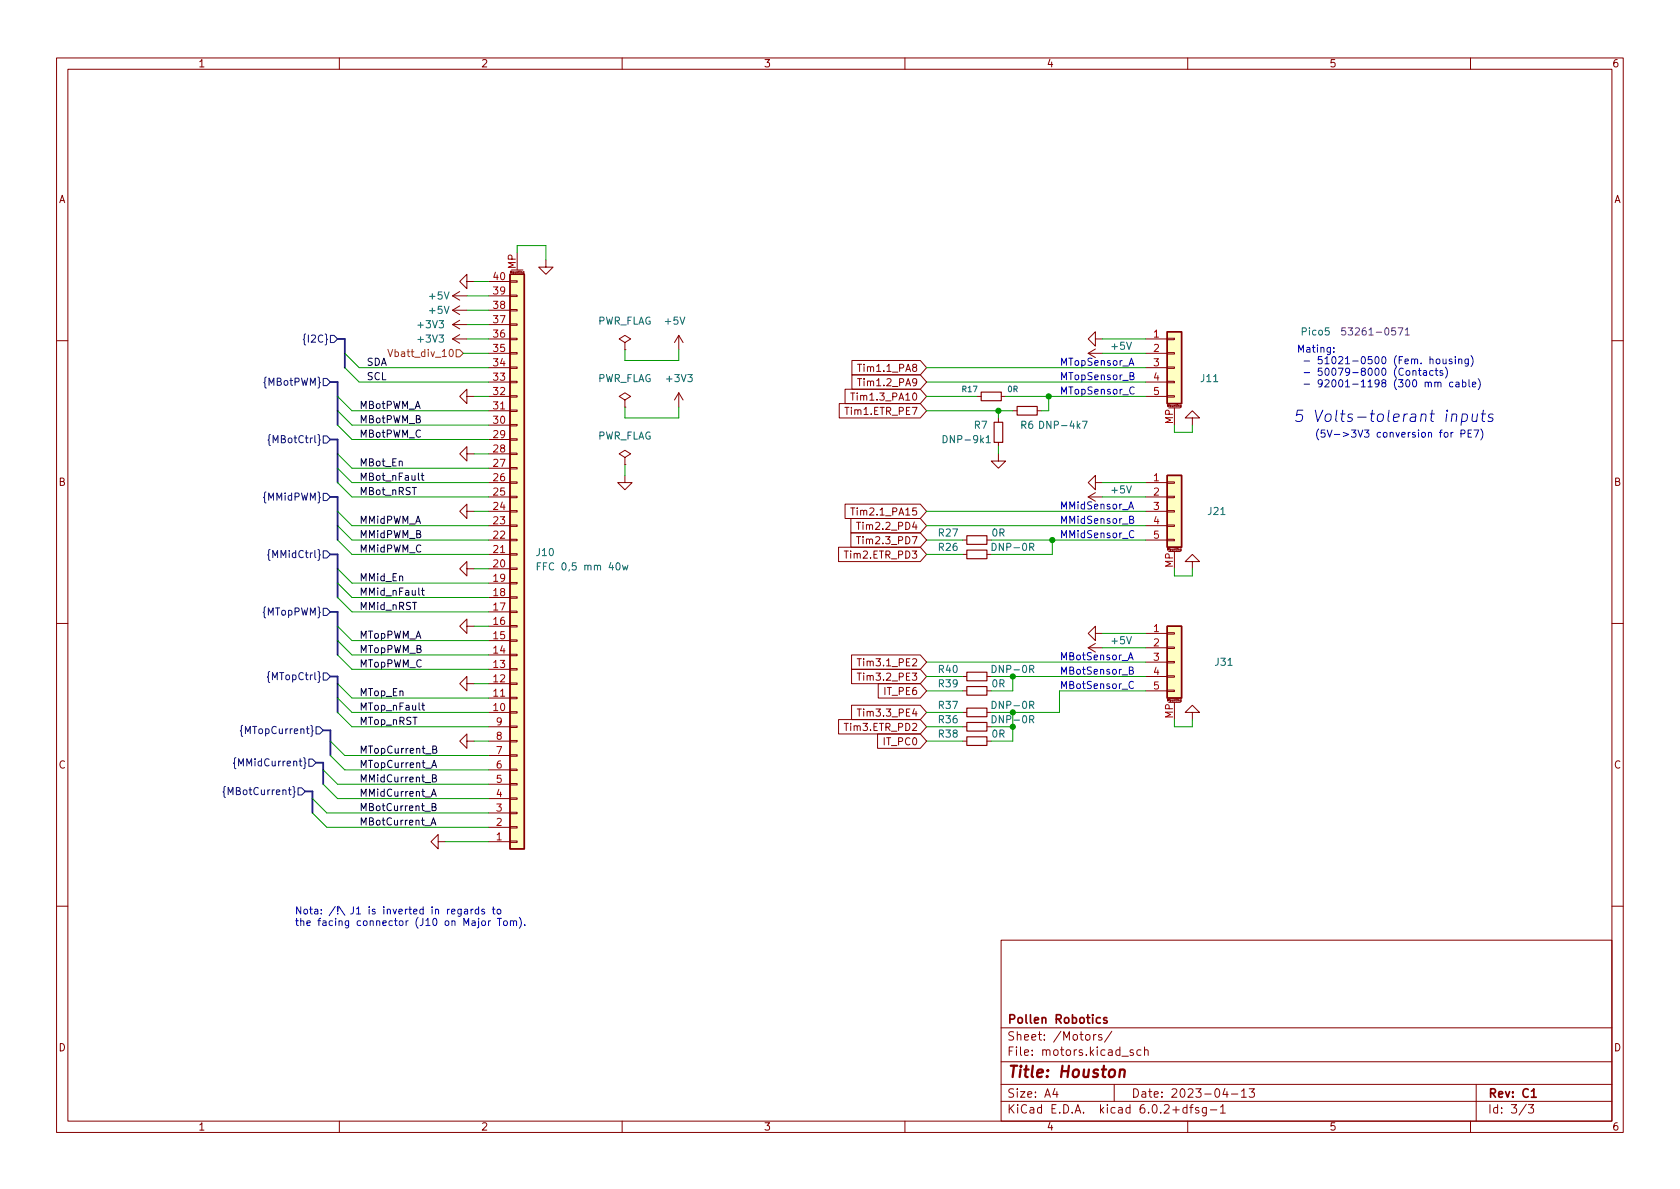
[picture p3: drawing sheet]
<svg xmlns="http://www.w3.org/2000/svg" width="297mm" height="210mm" viewBox="0 0 297 210" stroke-linecap="round" stroke-linejoin="round" font-family="sans-serif">
<g fill="none" stroke="#840000" stroke-width=".18">
<path d="M10 10.2h277v190.1h-277zM12 12.2h273v186.1h-273zM60 10.2v2M110 10.2v2M160 10.2v2M210 10.2v2M260 10.2v2M80 57.4l1.3 .8M80 57.4h2.5M80 54.9l1.3 .7M80 54.9h2.5M80 52.3l1.3 .8"/>
<path d="M80 52.3h2.5M80 59.9l1.3 .8M80 59.9h2.5M81.3 56.6l-1.3 .8M81.3 54.1l-1.3 .8M81.3 51.6l-1.3 .7M81.3 59.2l-1.3 .7M82.5 49.8v-1.3l-1.2 1.3 1.2 1.2v-1.2h1.3M86.4 57.4h3.8M86.4 54.9h3.8M86.4 52.3h3.8M86.4 59.9h3.8"/>
<path d="M86.4 49.8h3.8M90.2 49.7h1.2v.2h-1.2zM90.2 52.2h1.2v.2h-1.2zM90.2 54.7h1.2v.3h-1.2zM90.2 57.3h1.2v.2h-1.2zM90.2 59.8h1.2v.3h-1.2zM90.4 47.7h2.1M91.4 44.7v3M92.6 48.3h-.1v-.2l.1-.1v.4h-.1M96.5 46v1.2h1.3l-1.3 1.3-1.3-1.3h1.3M120 59.3v2.5M120 59.3l-.7 1.3"/>
<path d="M120 59.3l.8 1.3M193.7 59.9v1.3l-1.3-1.3 1.3-1.2v1.2h1.2M202.6 59.9h3.8M206.4 59.8h1.2v.3h-1.2zM10 60.2h2M82.5 70.1v-1.3l-1.2 1.3 1.2 1.3v-1.3h1.3M86.4 70.1h3.8M86.4 72.6h3.8M86.4 77.7h3.8M86.4 75.2h3.8M86.4 67.6h3.8M86.4 65h3.8"/>
<path d="M86.4 62.5h3.8M90.2 62.4h1.2v.2h-1.2zM90.2 64.9h1.2v.2h-1.2zM90.2 67.4h1.2v.3h-1.2zM90.2 70h1.2v.2h-1.2zM90.2 72.5h1.2v.3h-1.2zM90.2 75.1h1.2v.2h-1.2zM90.2 77.6h1.2v.2h-1.2zM110.5 60.6l1-.7-1-.6-1 .6 1 .7v1.2M110.5 61.8h.1M110.5 70.7l1-.6-1-.6-1 .6 1 .6v1.3M110.5 72h.1"/>
<path d="M120 69.5l-.7 1.2M120 69.5v2.5M120 69.5l.8 1.2M148.4 71.4h14.3l1.1 1.2-1.1 1.3h-14.3zM149.4 68.8h13.3l1.1 1.3-1.1 1.3h-13.3zM150.4 69.5h.7M150.6 63.7h12.1l1.1 1.3-1.1 1.3h-12.1zM150.6 66.3h12.1l1.1 1.3-1.1 1.2h-12.1zM150.8 69.5v1.3M151.6 64.4h.7M151.6 67h.7M172.7 70.1h.8"/>
<path d="M176.5 73.9v.8M176.5 78.2v.8M177 70.1h.8M179.1 72.6h.7M183.4 72.6h.7M192.4 62.5h2.5M192.4 62.5l1.3 .7M193.7 61.7l-1.3 .8M202.6 70.1h3.8M202.6 67.6h3.8M202.6 65h3.8M202.6 62.5h3.8"/>
<path d="M206.4 70h1.2v.2h-1.2zM206.4 67.4h1.2v.3h-1.2zM206.4 64.9h1.2v.2h-1.2zM206.4 62.4h1.2v.2h-1.2zM206.6 72.1h2.1M207.6 72.1v3.1M208.8 71.7v.3h-.1M208.8 71.7h-.1v.2h.1M210.8 73.9h-1.3l1.3-1.3 1.3 1.3h-1.3v1.3M285 60.2h2M82.5 80.3v-1.3l-1.2 1.3 1.2 1.2v-1.2h1.3M82.5 90.4v-1.3l-1.2 1.3 1.2 1.3v-1.3h1.3"/>
<path d="M86.4 87.9h3.8M86.4 98h3.8M86.4 95.5h3.8M86.4 93h3.8M86.4 90.4h3.8M86.4 85.3h3.8M86.4 82.8h3.8M86.4 80.3h3.8M90.2 80.1h1.2v.3h-1.2zM90.2 82.7h1.2v.2h-1.2zM90.2 85.2h1.2v.3h-1.2zM90.2 87.8h1.2v.2h-1.2z"/>
<path d="M90.2 90.3h1.2v.2h-1.2zM90.2 92.8h1.2v.3h-1.2zM90.2 95.4h1.2v.2h-1.2zM90.2 97.9h1.2v.3h-1.2zM110.5 84.1v1.2h1.3l-1.3 1.3-1.3-1.3h1.3M110.5 80.9l1-.6-1-.7-1 .7 1 .6v1.3M110.5 82.2h.1M148.3 96.8h14.4l1.1 1.2-1.1 1.3h-14.4zM149.4 89.1h13.3l1.1 1.3-1.1 1.3h-13.3zM150.4 89.8h.7M150.4 94.2h12.3l1.1 1.3-1.1 1.3h-12.3zM150.4 91.7h12.3l1.1 1.3-1.1 1.2h-12.3z"/>
<path d="M150.8 89.8v1.3M151.4 94.9h.8M151.4 92.4h.8M170.2 98h.7M170.2 95.5h.7M174.5 98h.8M174.5 95.5h.8M176.5 80.3v1.2h1.3l-1.3 1.3-1.2-1.3h1.2M192.4 87.9h2.5M192.4 87.9l1.3 .7M193.7 85.3v1.3l-1.3-1.3 1.3-1.2v1.2h1.2M193.7 87.1l-1.3 .8"/>
<path d="M202.6 87.9h3.8M202.6 95.5h3.8M202.6 93h3.8M202.6 90.4h3.8M202.6 85.3h3.8M206.4 95.4h1.2v.2h-1.2zM206.4 92.8h1.2v.3h-1.2zM206.4 90.3h1.2v.2h-1.2zM206.4 87.8h1.2v.2h-1.2zM206.4 85.2h1.2v.3h-1.2zM206.6 97.5h2.1M207.6 97.5v3.1"/>
<path d="M208.8 97.3h-.1v-.2h.1v.3h-.1M210.8 99.3h-1.3l1.3-1.3 1.3 1.3h-1.3v1.3M10 110.2h2M82.5 100.6v-1.3l-1.2 1.3 1.2 1.2v-1.2h1.3M82.5 110.7v-1.2l-1.2 1.2 1.2 1.3v-1.3h1.3M86.4 118.4h3.8M86.4 115.8h3.8M86.4 113.3h3.8M86.4 110.7h3.8M86.4 108.2h3.8M86.4 105.7h3.8M86.4 103.1h3.8"/>
<path d="M86.4 100.6h3.8M90.2 100.5h1.2v.2h-1.2zM90.2 103h1.2v.2h-1.2zM90.2 105.5h1.2v.3h-1.2zM90.2 108.1h1.2v.2h-1.2zM90.2 110.6h1.2v.3h-1.2zM90.2 113.2h1.2v.2h-1.2zM90.2 115.7h1.2v.2h-1.2zM90.2 118.2h1.2v.3h-1.2zM150.6 115.8h12.1l1.1 1.3-1.1 1.3h-12.1zM150.6 118.4h12.1l1.1 1.2-1.1 1.3h-12.1zM151.6 116.5h.7"/>
<path d="M151.6 119h.7M170.2 119.6h.7M174.5 119.6h.8M192.4 114.5h2.5M192.4 114.5l1.3 .8M193.7 112v1.3l-1.3-1.3 1.3-1.3v1.3h1.2M193.7 113.8l-1.3 .7M202.6 119.6h3.8M202.6 112h3.8M202.6 114.5h3.8M202.6 117.1h3.8M206.4 119.5h1.2v.3h-1.2z"/>
<path d="M206.4 117h1.2v.2h-1.2zM206.4 114.4h1.2v.3h-1.2zM206.4 111.9h1.2v.2h-1.2zM285 110.2h2M82.5 131.1v-1.3l-1.2 1.3 1.2 1.2v-1.2h1.3M82.5 120.9v-1.3l-1.2 1.3 1.2 1.3v-1.3h1.3M86.4 126h3.8M86.4 131.1h3.8M86.4 123.4h3.8M86.4 120.9h3.8M86.4 138.7h3.8M86.4 136.1h3.8"/>
<path d="M86.4 133.6h3.8M86.4 128.5h3.8M90.2 120.8h1.2v.2h-1.2zM90.2 123.3h1.2v.3h-1.2zM90.2 125.9h1.2v.2h-1.2zM90.2 128.4h1.2v.2h-1.2zM90.2 130.9h1.2v.3h-1.2zM90.2 133.5h1.2v.2h-1.2zM90.2 136h1.2v.3h-1.2zM90.2 138.6h1.2v.2h-1.2zM148.3 127.2h14.4l1.1 1.3-1.1 1.3h-14.4zM150.6 124.7h12.1l1.1 1.3-1.1 1.2h-12.1z"/>
<path d="M151.6 125.4h.7M155.2 129.8h7.5l1.1 1.3-1.1 1.2h-7.5zM155.3 120.9h7.4l1.1 1.3-1.1 1.2h-7.4zM170.2 126h.7M170.2 122.2h.7M170.2 131.1h.7M170.2 128.5h.7M174.5 126h.8M174.5 122.2h.8M174.5 131.1h.8M174.5 128.5h.8M202.6 122.2h3.8"/>
<path d="M206.4 122h1.2v.3h-1.2zM206.6 124.2h2.1M207.6 124.2v3M208.8 123.7v.3l-.1 .1M208.8 123.8h-.1v.2h.1M210.8 126h-1.3l1.3-1.3 1.3 1.3h-1.3v1.2M77.5 148.8v-1.2l-1.3 1.2 1.3 1.3v-1.3h1.2M86.4 148.8h3.8M86.4 146.3h3.8M86.4 143.8h3.8M86.4 141.2h3.8M90.2 141.1h1.2v.2h-1.2z"/>
<path d="M90.2 143.6h1.2v.3h-1.2zM90.2 146.2h1.2v.2h-1.2zM90.2 148.7h1.2v.3h-1.2zM10 160.2h2M177 166.3h108v32h-108zM285 160.2h2M60 198.3v2M110 198.3v2M160 198.3v2M177 194.8h108M177 191.8h108M177 187.8h108"/>
<path d="M177 181.8h108M186.5 192.5l-.4 1h1M186.9 193v1M193.4 182.9v1M193.8 182.9l-.3 .1-.1 .2M194.8 183l-.4-.1-.2 .2 .1 .3 .5 .1v.4h-.6M196.6 182.4l-1.3 1.9M197 191.8v3M198.4 186.8h1.1M200.4 185.7l-.4-.1-.2 .2 .1 .3 .5 .1v.4h-.6M201.7 185.7l-.4-.1-.3 .3v.4l.1 .3h.6M202.4 185.8l.2-.2 .3 .1 .1 .9"/>
<path d="M202.4 185.1v1.5M209.9 195.9l-.5-.1-.3 .3v.4l.2 .3h.6M209.9 195.3v1.5M210 198.3v2M210.4 195.8h.5M210.9 195.3l-.3 .2v1.3M211.9 195.9l-.3-.1-.2 .2v.3l.5 .1v.4h-.5M213.3 195.8v1.2l-.3 .3h-.4M213.3 195.9l-.4-.1-.3 .3v.4l.1 .3h.6M214 196.3h1.1M215.8 195.8l.4-.5v1.5M215.8 196.8h.8"/>
<path d="M216.6 192.5l-.4 1h.9M216.9 193v1M217.7 193.5h1.2M219.5 193l.4-.5v1.5M219.5 194h.9M220.9 192.5h.9l-.5 .6 .4 .1v.7l-.2 .1h-.4l-.2-.1M260 198.3v2M261 191.8v6.5M269.9 195.3l-1.3 1.9M270.2 195.3h1l-.6 .6 .5 .1v.7l-.2 .1h-.5l-.2-.1"/>
</g>
<path d="M194.6 180l-.5-.1-.3 .3v.4l.2 .3h.6M195.7 180l-.4-.1-.2 .2 .1 .3 .5 .1v.4h-.6M270.8 193l.4-.5v1.5M270.8 194h.8" fill="none" stroke="#840000" stroke-width=".3"/>
<path d="M198 189.3a.49 .49 0 0 1 .9 .1l-.1 1.1M198.1 189.1l-.2 1.4" fill="none" stroke="#840000" stroke-width=".4"/>
<path d="M173.5 69.3h3.5v1.6h-3.5zM175.8 74.7h1.5v3.5h-1.5zM179.8 71.9h3.6v1.5h-3.6zM170.9 97.3h3.6v1.5h-3.6zM170.9 94.7h3.6v1.6h-3.6zM170.9 118.9h3.6v1.5h-3.6zM170.9 125.2h3.6v1.5h-3.6zM170.9 130.3h3.6v1.5h-3.6zM170.9 127.8h3.6v1.5h-3.6zM170.9 121.4h3.6v1.5h-3.6z" fill="none" stroke="#840000" stroke-width=".2"/>
<g fill="#ffffc2" stroke="#ffffc2" stroke-width=".18">
<path d="M206.4 110.7h2.5v12.7h-2.5z"/>
<path d="M90.2 48.5h2.5v101.6h-2.5z"/>
<path d="M206.4 58.7h2.5v12.7h-2.5z"/>
<path d="M206.4 84.1h2.5v12.7h-2.5z"/>
</g>
<path d="M90.2 48.5h2.5v101.6h-2.5zM206.4 58.7h2.5v12.7h-2.5zM206.4 84.1h2.5v12.7h-2.5zM206.4 110.7h2.5v12.7h-2.5z" fill="none" stroke="#840000" stroke-width=".25"/>
<path d="M166.8 77a.64 .64 0 0 1 .7 .7 .64 .64 0 0 1-.7 .6zM174.4 77.4l.3-.4v1.3M174.4 78.3h.7M183.8 74.5a.64 .64 0 0 1 .7 .6 .64 .64 0 0 1-.7 .7zM191.4 74.5h.8l-.5 1.3M95.6 99.5h-.6v1.3M110.1 100l.2 .8 .2-.6 .3 .6 .2-.8M95 100.1h.4" fill="none" stroke="#006464" stroke-width=".18"/>
<path d="M237.9 58h-.6l-.1 .6 .2-.1h.4l.1 .2v.4l-.2 .1-.5-.1M248.5 58.3l.3-.3v1.2M248.5 59.2h.7" fill="none" stroke="#840084" stroke-width=".18"/>
<g fill="none" stroke="#000084" stroke-width=".18">
<path d="M58.4 59.3h.7l.6 .6-.6 .7h-.7zM47.8 76.8l-.2 .2v.6l-.2 .2 .2 .2v.6l.2 .2M57.1 77.1h.7l.6 .6-.6 .7h-.7zM57.1 66.9h.7l.6 .7-.6 .6h-.7zM47.8 97.2l-.3 .1v.6l-.2 .2 .2 .2v.6l.3 .2M57.1 87.2h.7l.6 .7-.6 .6h-.7zM57.1 97.4h.7l.6 .6-.6 .7h-.7zM47.7 118.8l-.3 .1v.6l-.1 .2 .1 .2v.6l.3 .2M57.1 107.6h.7l.6 .6-.6 .6h-.7zM57.1 119h.7l.6 .6-.6 .7h-.7zM39.9 139.1l-.3 .2v.6l-.2 .1 .2 .2v.6l.3 .2M41.7 134l-.2 .2v.6l-.2 .2 .2 .1v.6l.2 .2"/>
<path d="M42.9 128.3l-.2 .2v.6l-.2 .1 .2 .2v.6l.2 .2M51.8 139.1l.2 .2v.6l.2 .1-.2 .2v.6l-.2 .2M52.7 139.3h.6l.7 .6-.7 .7h-.6zM53.7 134l.2 .2v.6l.2 .2-.2 .1v.6l-.2 .2M54.6 134.2h.6l.7 .7-.7 .6h-.6zM54.9 128.3l.3 .2v.6l.2 .1-.2 .2v.6l-.3 .2M55.9 128.5h.6l.6 .7-.6 .6h-.6z"/>
</g>
<path d="M68.6 61.8l.4 1.3 .4-1.3M80.6 61.8h.7l.6 .7-.6 .6h-.7z" fill="none" stroke="#725600" stroke-width=".18"/>
<g fill="none" stroke="#0f0f0f" stroke-width=".18">
<path d="M74 83.7v1l.2 .2M74.5 84.1h.4M74.6 83.7v1l.3 .2M74.5 104.4h.5M74.7 104v1.1l.3 .1M74.6 124.7h.5M74.8 124.3v1.1l.3 .2M76.3 135.7l.5-1.2 .4 1.2M76.5 137.6l.5-.1 .1-.1v-.3l-.6-.1v1.3h.4l.2-.2 .1-.3-.3-.2M76.5 135.4h.6M76.5 132.5h.6l.1-.2-.1-.3-.6-.1v1.3h.5l.2-.1v-.3l-.3-.3M76.2 145.9l.4-1.3 .5 1.3"/>
<path d="M76.3 140.8l.4-1.3 .4 1.3M76.3 145.5h.6M76.4 142.7l.5-.1 .2-.2-.1-.2-.6-.1v1.2h.5l.2-.1v-.3l-.3-.2M76.4 140.4h.6"/>
</g>
<g fill="none" stroke="#0000c2" stroke-width=".18">
<path d="M199.6 64.6l.4-1.3 .5 1.3M199.7 64.2h.6M199.8 66.5l.5-.1 .2-.2-.1-.2-.6-.1v1.2h.5l.2-.1v-.3l-.3-.2M200.5 68.5a.6 .6 0 0 0-.8 .5 .6 .6 0 0 0 .6 .7l.2-.1M235.8 62.2v.1M235.8 61.5v.1M249.8 65.6l.2-.1 .3 .1 .1 .8M249.8 65.5v.9M250.8 65.5h.5M251 65.1v1.1l.3 .2M251.7 65.6h.5v.8M252.2 65.8l-.4 .1-.2 .2 .2 .3 .4-.1"/>
<path d="M252.8 63.6l.2-.1h.3l.1 .8M253.4 65.6l-.4-.1-.2 .3 .1 .5h.5M253.7 67.7l.2-.1h.3v.8M253.7 67.6v.8M253.7 65.5h.5M253.9 65.1v1.1l.3 .2M254 63.5h.3l.3 .2v.4l-.3 .2h-.3l-.1-.2zM254.2 67.8l.2-.2h.3l.1 .8M255.1 65.6l-.3-.1-.2 .2 .1 .2 .4 .1v.3h-.5M255.1 63.5l.1 .8h.3l.2-.1M255.6 64.9a1.46 1.46 0 0 1 0 2M255.7 63.5v.8"/>
<path d="M256.6 76.5v.8M256.7 63.5h-.3l-.2 .2 .1 .1 .4 .2v.3h-.5M256.7 73.4a.49 .49 0 0 1 .9 .1l-.2 1M256.8 73.2l-.2 1.3M256.9 67.6h-.4l-.2 .2 .1 .6h.5M256.9 76.5l-.3 .2M257.3 63.1v.1M257.3 63.5v.8M257.4 67.6h.5l.1 .8M257.9 63.6l.2-.1h.3l.1 .8M257.9 63.5v.8M258 67.9h-.4l-.2 .2 .2 .3h.4"/>
<path d="M258.3 76.7l.6-.1 .1-.1v-.3l-.7-.2v1.3M258.6 73.3l.2-.1 .5 .1 .2 .3-.1 .6a.66 .66 0 0 1-1 .2M258.6 73.2l-.3 2M258.6 67.6h.3l.3 .2-.1 .6h-.5M258.6 67.1v1.3M259.6 76.6h.4M259.6 63.5v1l-.2 .3-.3-.1M259.6 63.5h-.4l-.2 .2 .1 .6h.5M259.7 67.1v1.1l.2 .2M260.1 62.9a1.46 1.46 0 0 1 0 1.9M260.2 76h-.6v1.3h.6M260.3 68l.6-.1v-.3h-.4l-.2 .2 .1 .6h.5"/>
<path d="M260.4 73.2l-.1 1.2a.57 .57 0 0 0 .8-.1M260.6 76h.9l-.6 1.3M261.2 73.2l-.1 1.3M261.4 67a1.46 1.46 0 0 1 0 1.9M261.8 75.9a1.46 1.46 0 0 1 0 1.9M261.9 73.2h.8M262.3 72.5l-.2 1.7v.2l.4 .1M264 73.3a.49 .49 0 0 0-.8 .3l.1 .2 .6 .2 .1 .2-.2 .2-.2 .1-.5-.1M199.6 90l.4-1.3 .4 1.3M199.7 89.6h.6M199.7 91.9l.6-.1 .1-.2-.1-.2-.6-.1v1.2h.5l.2-.1 .1-.3-.3-.2M200.5 93.9a.6 .6 0 0 0-.9 .5 .6 .6 0 0 0 .6 .7l.3-.1"/>
<path d="M199.5 116.7l.4-1.3 .4 1.3M199.6 116.3h.6M199.7 118.6l.5-.1 .1-.2v-.2l-.6-.2v1.3h.5l.1-.1 .1-.3-.3-.2M200.4 120.6a.6 .6 0 0 0-.8 .4 .6 .6 0 0 0 .6 .8l.2-.2M79.8 161.2l.6-.1v-.3h-.4l-.2 .2 .1 .6h.5M81.5 160.8v1l-.2 .2h-.3M81.5 160.8h-.3l-.3 .2 .2 .6h.4M82.1 160.8h.5l.1 .8M82.7 161.1h-.4l-.2 .2 .2 .3h.4M83.3 160.8v.8M83.7 160.8l-.4 .2M84.6 160.8h-.3l-.3 .2 .1 .6h.5"/>
<path d="M84.6 160.4v1.2M85.3 162.9l.3-.1 .2 .3v.3l-.2 .3-.3-.1-.1-.2zM85.7 160.8h-.4l-.1 .2v.1l.5 .2v.3h-.5M86.4 162.8v.9M86.7 162.8l-.3 .3M87 160.8h.5M87.2 160.4v1l.3 .2M87.9 162.4h.8M88 160.8h.3l.3 .2v.4l-.3 .2h-.3l-.1-.2zM88.3 162.4v1.3M89.2 162.9l.3-.1 .2 .3v.3l-.2 .3-.3-.1-.2-.2zM90.2 162.9l.2-.1 .3 .1 .1 .8"/>
<path d="M90.2 162.8v.9M90.8 163l.2-.2 .3 .1v.8M91.8 162.2a1.46 1.46 0 0 1 0 2M92.8 163.5v.2"/>
</g>
<path d="M59.7 59.9h1.3v5.1M58.4 67.6h1.3v7.6M58.4 77.7h1.3v7.6M58.4 87.9h1.3v7.6M58.4 98h1.3v7.7M58.4 108.2h1.3v7.6M58.4 119.6h1.3v6.4M54 139.9h1.2v3.9M55.9 134.9h1.2v3.8M57.1 129.2h1.3v4.4" fill="none" stroke="#000084" stroke-width=".3"/>
<g fill="none" stroke="#009600" stroke-width=".18">
<path d="M82.5 59.9h3.9M82.5 54.9h3.9M82.5 52.3h3.9M82.5 57.4h3.9M83.8 49.8h2.6M91.4 44.7v-1.3h5.1v2.6M194.9 59.9h7.7M59.7 75.2l2.5 2.5h24.2M59.7 72.6l2.5 2.6h24.2M59.7 70.1l2.5 2.5h24.2M61 65l2.5 2.6h22.9M61 62.5l2.5 2.5h22.9"/>
<path d="M81.9 62.5h4.5M83.8 70.1h2.6M110.5 61.8v1.9h9.5v-1.9M110.5 72v1.9h9.5v-1.9M163.8 70.1h8.9M163.8 67.6h38.8M163.8 65h38.8M163.8 72.6h15.3M176.5 72.6v1.3M176.5 79v1.3M177.8 70.1h24.8M185.4 70.1v2.5h-1.3"/>
<path d="M194.9 62.5h7.7M207.6 75.2v1.2h3.2v-1.2M59.7 93l2.5 2.5h24.2M59.7 82.8l2.5 2.5h24.2M59.7 85.3l2.5 2.6h24.2M59.7 95.5l2.5 2.5h24.2M59.7 90.4l2.5 2.6h24.2M59.7 80.3l2.5 2.5h24.2M83.8 80.3h2.6M83.8 90.4h2.6M110.5 82.2v1.9M163.8 95.5h6.4"/>
<path d="M163.8 98h6.4M163.8 93h38.8M163.8 90.4h38.8M175.3 95.5h27.3M186.1 95.5v2.5h-10.8M194.9 85.3h7.7M194.9 87.9h7.7M59.7 115.8l2.5 2.6h24.2M59.7 113.3l2.5 2.5h24.2M59.7 110.7l2.5 2.6h24.2M59.7 105.7l2.5 2.5h24.2M59.7 100.6l2.5 2.5h24.2"/>
<path d="M59.7 103.1l2.5 2.6h24.2M83.8 100.6h2.6M83.8 110.7h2.6M163.8 119.6h6.4M163.8 117.1h38.8M175.3 119.6h27.3M179.1 119.6v2.6h-3.8M194.9 112h7.7M194.9 114.5h7.7M207.6 100.6v1.2h3.2v-1.2M57.1 138.7l2.6 2.5h26.7M57.1 136.1l2.6 2.6h26.7"/>
<path d="M58.4 133.6l2.6 2.5h25.4M58.4 131.1l2.6 2.5h25.4M59.7 126l2.5 2.5h24.2M59.7 123.4l2.5 2.6h24.2M59.7 120.9l2.5 2.5h24.2M83.8 131.1h2.6M83.8 120.9h2.6M163.8 128.5h6.4M163.8 122.2h6.4M163.8 131.1h6.4M163.8 126h6.4M175.3 128.5h3.8"/>
<path d="M179.1 126v5.1h-3.8M202.6 122.2h-15.3v3.8h-12M207.6 127.2v1.3h3.2v-1.3M55.2 141.2l2.6 2.6h28.6M55.2 143.8l2.6 2.5h28.6M78.7 148.8h7.7"/>
</g>
<g fill="#009600" stroke="#009600" stroke-width=".18">
<circle cx="185.4" cy="70.1" r=".46"/>
<circle cx="186.1" cy="95.5" r=".46"/>
<circle cx="176.5" cy="72.6" r=".46"/>
<circle cx="179.1" cy="119.6" r=".46"/>
<circle cx="179.1" cy="126" r=".46"/>
<circle cx="179.1" cy="128.5" r=".46"/>
</g>
<text font-size="2.8" fill="#0000c2" x="228.6" y="74.6">5 Volts-tolerant inputs</text>
<text font-size="2.8" fill="#840000" x="178" y="190.6">Title: Houston</text>
<g font-size="2.1" fill="#840000">
<text x="178" y="184">Sheet: /Motors/</text>
<text x="178" y="181">Pollen Robotics</text>
<text x="178" y="186.7">File: motors.kicad_sch</text>
<text x="178" y="196.9">KiCad E.D.A. kicad 6.0.2+dfsg-1</text>
<text x="178" y="194.1">Size: A4</text>
<text x="200" y="194.1">Date: 2023-04-13</text>
<text x="263" y="194.1">Rev: C1</text>
<text x="263" y="196.9">Id: 3/3</text>
</g>
<g font-size="1.8" fill="#840000">
<text x="35" y="11.9">1</text>
<text x="85" y="11.9">2</text>
<text x="135" y="11.9">3</text>
<text x="185" y="11.9">4</text>
<text x="235" y="11.9">5</text>
<text x="285" y="11.9">6</text>
<text x="10.3" y="35.9">A</text>
<text x="285.3" y="35.9">A</text>
<text x="152.4" y="65.7">Tim1.1_PA8</text>
<text x="151.4" y="70.8">Tim1.3_PA10</text>
<text x="152.4" y="68.3">Tim1.2_PA9</text>
<text x="149.9" y="73.4">Tim1.ETR_PE7</text>
<text x="10.3" y="85.9">B</text>
<text x="285.3" y="85.9">B</text>
<text x="151.4" y="91.1">Tim2.1_PA15</text>
<text x="152.4" y="93.7">Tim2.2_PD4</text>
<text x="149.8" y="98.8">Tim2.ETR_PD3</text>
<text x="152.4" y="96.2">Tim2.3_PD7</text>
<text x="152.5" y="117.8">Tim3.1_PE2</text>
<text x="152.5" y="120.4">Tim3.2_PE3</text>
<text x="156.5" y="122.9">IT_PE6</text>
<text x="149.8" y="129.2">Tim3.ETR_PD2</text>
<text x="152.5" y="126.7">Tim3.3_PE4</text>
<text x="156.4" y="131.8">IT_PC0</text>
<text x="10.3" y="135.9">C</text>
<text x="285.3" y="135.9">C</text>
<text x="10.3" y="185.9">D</text>
<text x="285.3" y="185.9">D</text>
<text x="35" y="199.9">1</text>
<text x="85" y="199.9">2</text>
<text x="135" y="199.9">3</text>
<text x="185" y="199.9">4</text>
<text x="235" y="199.9">5</text>
<text x="285" y="199.9">6</text>
</g>
<g font-size="1.8" fill="#a90000">
<text x="91.2" y="47.5" transform="rotate(-90 91.2 47.5)">MP</text>
<text x="87.3" y="52.1">39</text>
<text x="87.3" y="49.5">40</text>
<text x="87.3" y="59.7">36</text>
<text x="87.3" y="57.1">37</text>
<text x="87.3" y="54.6">38</text>
<text x="204" y="59.7">1</text>
<text x="87.3" y="64.8">34</text>
<text x="87.3" y="62.2">35</text>
<text x="204" y="62.2">2</text>
<text x="204" y="64.8">3</text>
<text x="87.3" y="69.8">32</text>
<text x="87.3" y="67.3">33</text>
<text x="204" y="67.3">4</text>
<text x="204" y="69.8">5</text>
<text x="87.3" y="77.5">29</text>
<text x="87.3" y="74.9">30</text>
<text x="87.3" y="72.4">31</text>
<text x="207.4" y="75" transform="rotate(-90 207.4 75)">MP</text>
<text x="87.3" y="82.5">27</text>
<text x="87.3" y="80">28</text>
<text x="87.3" y="87.6">25</text>
<text x="87.3" y="85.1">26</text>
<text x="204" y="85.1">1</text>
<text x="204" y="87.6">2</text>
<text x="87.3" y="95.2">22</text>
<text x="87.3" y="92.7">23</text>
<text x="87.3" y="90.2">24</text>
<text x="204" y="90.2">3</text>
<text x="204" y="92.7">4</text>
<text x="204" y="95.2">5</text>
<text x="87.3" y="100.3">20</text>
<text x="87.3" y="97.8">21</text>
<text x="207.4" y="100.4" transform="rotate(-90 207.4 100.4)">MP</text>
<text x="87.3" y="107.9">17</text>
<text x="87.3" y="105.4">18</text>
<text x="87.3" y="102.9">19</text>
<text x="87.3" y="113">15</text>
<text x="87.3" y="110.5">16</text>
<text x="204" y="111.8">1</text>
<text x="87.3" y="118.1">13</text>
<text x="87.3" y="115.6">14</text>
<text x="204" y="114.3">2</text>
<text x="204" y="116.8">3</text>
<text x="204" y="119.4">4</text>
<text x="87.3" y="125.7">10</text>
<text x="87.3" y="123.2">11</text>
<text x="87.3" y="120.6">12</text>
<text x="204" y="121.9">5</text>
<text x="87.8" y="130.8">8</text>
<text x="87.8" y="128.3">9</text>
<text x="207.4" y="127.1" transform="rotate(-90 207.4 127.1)">MP</text>
<text x="87.8" y="135.9">6</text>
<text x="87.8" y="133.3">7</text>
<text x="87.8" y="143.5">3</text>
<text x="87.8" y="141">4</text>
<text x="87.8" y="138.4">5</text>
<text x="87.8" y="148.6">1</text>
<text x="87.8" y="146">2</text>
</g>
<g font-size="1.8" fill="#006464">
<text x="76" y="53">+5V</text>
<text x="74" y="58">+3V3</text>
<text x="76" y="55.5">+5V</text>
<text x="105.5" y="57.4">PWR_FLAG</text>
<text x="117.7" y="57.4">+5V</text>
<text x="230.3" y="59.3">Pico5</text>
<text x="74" y="60.6">+3V3</text>
<text x="196.6" y="61.8">+5V</text>
<text x="105.5" y="67.6">PWR_FLAG</text>
<text x="118" y="67.6">+3V3</text>
<text x="212.4" y="67.6">J11</text>
<text x="105.5" y="77.7">PWR_FLAG</text>
<text x="172.3" y="75.8">R7</text>
<text x="180.5" y="75.8">R6</text>
<text x="184.3" y="75.8">DNP-4k7</text>
<text x="167.3" y="78.4">DNP-9k1</text>
<text x="196.6" y="87.2">+5V</text>
<text x="166" y="94.9">R27</text>
<text x="175.4" y="94.9">0R</text>
<text x="213.7" y="91.1">J21</text>
<text x="94.9" y="98.3">J10</text>
<text x="96" y="100.9">FFC 0,5 mm 40w</text>
<text x="166" y="97.4">R26</text>
<text x="175.8" y="97.4">DNP-0R</text>
<text x="196.6" y="113.9">+5V</text>
<text x="166" y="119">R40</text>
<text x="175.8" y="119">DNP-0R</text>
<text x="214.9" y="117.7">J31</text>
<text x="166" y="125.3">R37</text>
<text x="166" y="121.5">R39</text>
<text x="175.4" y="121.5">0R</text>
<text x="175.8" y="125.3">DNP-0R</text>
<text x="166" y="130.4">R38</text>
<text x="166" y="127.9">R36</text>
<text x="175.4" y="130.4">0R</text>
<text x="175.8" y="127.9">DNP-0R</text>
</g>
<text font-size="1.8" fill="#840084" x="238.5" y="59.3">53261-0571</text>
<g font-size="1.8" fill="#000084">
<text x="54.1" y="60.6">{I2C}</text>
<text x="46.8" y="68.2">{MBotPWM}</text>
<text x="48.1" y="78.4">{MBotCtrl}</text>
<text x="46.7" y="88.5">{MMidPWM}</text>
<text x="48" y="98.7">{MMidCtrl}</text>
<text x="46.5" y="108.8">{MTopPWM}</text>
<text x="47.8" y="120.3">{MTopCtrl}</text>
<text x="43.2" y="129.8">{MTopCurrent}</text>
<text x="42.1" y="135.5">{MMidCurrent}</text>
<text x="40.3" y="140.6">{MBotCurrent}</text>
</g>
<g font-size="1.8" fill="#0f0f0f">
<text x="64.8" y="64.7">SDA</text>
<text x="64.8" y="67.2">SCL</text>
<text x="63.5" y="77.4">MBotPWM_C</text>
<text x="63.5" y="74.8">MBotPWM_B</text>
<text x="63.5" y="72.3">MBotPWM_A</text>
<text x="63.5" y="82.4">MBot_En</text>
<text x="63.5" y="85">MBot_nFault</text>
<text x="63.5" y="87.5">MBot_nRST</text>
<text x="63.5" y="92.6">MMidPWM_A</text>
<text x="63.5" y="95.1">MMidPWM_B</text>
<text x="63.5" y="97.7">MMidPWM_C</text>
<text x="63.5" y="102.8">MMid_En</text>
<text x="63.5" y="107.8">MMid_nRST</text>
<text x="63.5" y="105.3">MMid_nFault</text>
<text x="63.5" y="112.9">MTopPWM_A</text>
<text x="63.5" y="118">MTopPWM_C</text>
<text x="63.5" y="115.5">MTopPWM_B</text>
<text x="63.5" y="123.1">MTop_En</text>
<text x="63.5" y="125.6">MTop_nFault</text>
<text x="63.5" y="128.2">MTop_nRST</text>
<text x="63.5" y="133.2">MTopCurrent_B</text>
<text x="63.5" y="135.8">MTopCurrent_A</text>
<text x="63.5" y="138.3">MMidCurrent_B</text>
<text x="63.5" y="143.4">MBotCurrent_B</text>
<text x="63.5" y="140.9">MMidCurrent_A</text>
<text x="63.5" y="145.9">MBotCurrent_A</text>
</g>
<text font-size="1.8" fill="#725600" x="69.5" y="63.1">Vbatt_div_10</text>
<g font-size="1.8" fill="#0000c2">
<text x="187.3" y="64.7">MTopSensor_A</text>
<text x="229.2" y="62.3">Mating:</text>
<text x="229.7" y="64.4">- 51021-0500 (Fem. housing)</text>
<text x="187.3" y="67.2">MTopSensor_B</text>
<text x="187.3" y="69.7">MTopSensor_C</text>
<text x="229.7" y="66.4">- 50079-8000 (Contacts)</text>
<text x="229.7" y="68.5">- 92001-1198 (300 mm cable)</text>
<text x="232.4" y="77.4">(5V-&gt;3V3 conversion for PE7)</text>
<text x="187.3" y="95.1">MMidSensor_C</text>
<text x="187.3" y="92.6">MMidSensor_B</text>
<text x="187.3" y="90.1">MMidSensor_A</text>
<text x="187.3" y="119.3">MBotSensor_B</text>
<text x="187.3" y="116.7">MBotSensor_A</text>
<text x="187.3" y="121.8">MBotSensor_C</text>
<text x="52.1" y="161.7">Nota: /!\ J1 is inverted in regards to</text>
<text x="52.1" y="163.7">the facing connector (J10 on Major Tom).</text>
</g>
<g font-size="1.4" fill="#006464">
<text x="170.2" y="69.3">R17</text>
<text x="178.2" y="69.3">0R</text>
</g>
<g font-size=".5" fill="#840000">
<text x="90.2" y="48.3">Mounting</text>
<text x="206.5" y="71.9">Mounting</text>
<text x="206.5" y="97.3">Mounting</text>
<text x="206.5" y="124">Mounting</text>
</g>
</svg>
